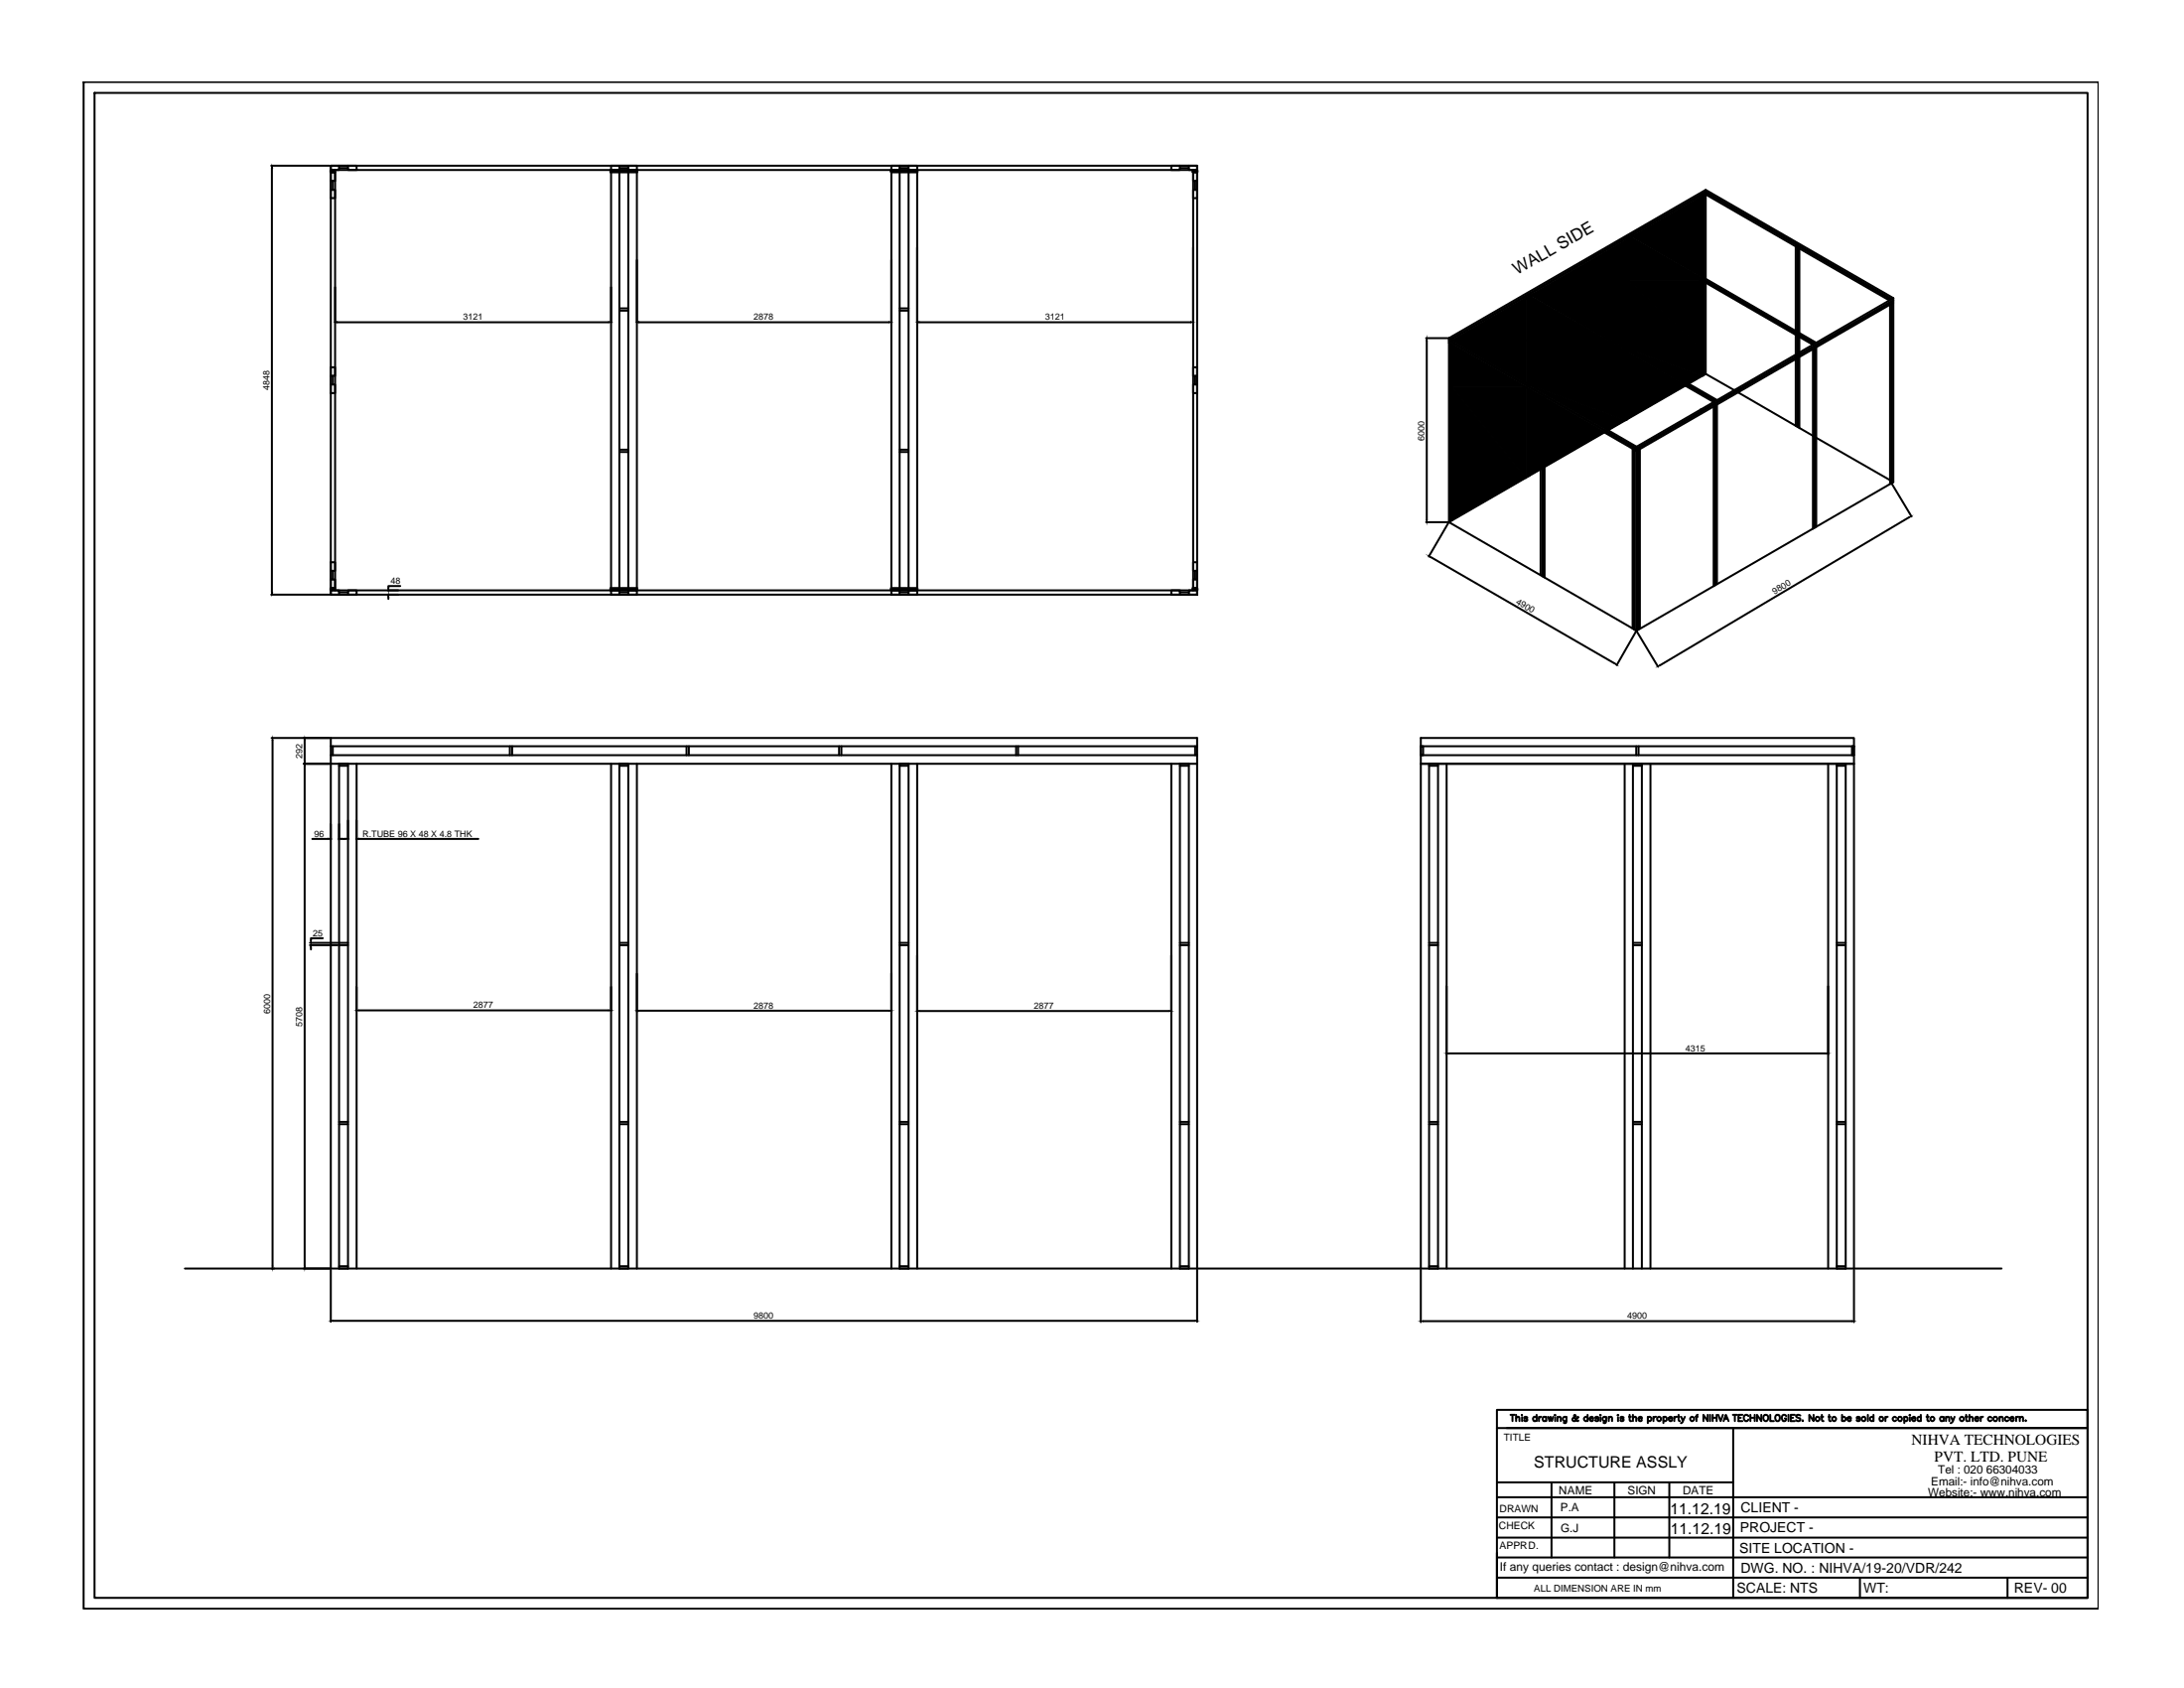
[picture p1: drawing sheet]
<svg xmlns="http://www.w3.org/2000/svg" width="279mm" height="216mm" viewBox="0 0 279 216" stroke-linecap="round" stroke-linejoin="round" font-family="sans-serif">
<!-- layer: 0 -->
<g fill="none" stroke="#000" stroke-width=".25">
<path d="M10.7 10.5h257.8v195.3h-257.8zM12.1 11.9h255v192.5h-255zM34.7 21.2h7.4M34.8 21.5v54.3M42.3 21.7h.6v.2h-.6zM42.3 21.9h.6v.1h-.6zM42.3 21.7v-.5h110.8v.5M42.3 21.2h1.1v.5h-1.1zM42.3 24.3h.6v1h-.6zM42.3 23.1v-1.1h.6v1.1h-.6v1.2M42.3 22v53.2M42.6 23.1v1.2"/>
<path d="M42.9 22v53.2M42.9 21.7h109.7M43.4 21.2h1.1v.5h1.1v-.5h-1.1M43.4 21.5h1.1M78.1 21.7h3.4v.2h-3.4zM78.1 21.9h3.4v.1h-3.4zM78.2 21.2h1v.5h-1zM78.2 22v53.2M79.2 21.2h1.2v.5h1.1v-.5h-1.1M79.2 21.5h1.2M79.2 22v53.2M79.2 39.7h1.2"/>
<path d="M79.2 39.4h1.2M80.4 22v53.2M81.5 22v53.2M114 21.7h3.4v.2h-3.4zM114 21.9h3.4v.1h-3.4zM114 21.2h1.1v.5h-1.1zM114 22v53.2M115.1 21.2h1.1v.5h1.1v-.5h-1.1M115.1 21.5h1.1M115.1 22v53.2M115.1 39.7h1.1M115.1 39.4h1.1"/>
<path d="M116.2 22v53.2M117.3 22v53.2M150.9 21.2h-1.1v.5h1.1v-.5h1.2M150.9 21.5h1.2M152.1 21.2h1v.5h-1zM152.6 21.7h.6v.2h-.6zM152.6 21.9h.6v.1h-.6zM152.6 24.3h.5v1h-.5zM152.6 22v53.2M152.9 23.1v1.2M153.1 23.1v-1.1h-.5v1.1h.5v1.2M153.1 22v53.2"/>
<path d="M195.2 38.1v10.9M195.4 38v11.1M195.5 38v11.1M195.7 37.9v11.3M195.7 37.9l23.5 13.5M195.9 37.7l23.5 13.6M196 37.7l23.5 13.6M196.2 37.6l23.5 13.6M207.9 30.8v13.6M208.1 30.7v13.8M208.2 30.6v14M208.4 30.6v14"/>
<path d="M208.4 30.5l23.5 13.6M208.6 30.4l23.5 13.6M208.7 30.4l23.5 13.5M208.9 30.3l23.5 13.5M217.8 25.1v10.3M217.8 35.9v12.2M217.9 25v10.5M217.9 36v12M218 25v10.6M218 36.1v11.8M218.2 36.2v11.6l-32.8 19 24 13.9M218.2 24.3v11.4"/>
<path d="M229.7 31.5v23M229.9 31.6v23M230 31.7v22.9M230.2 31.8v23M241.7 38.4l-23.5-13.5-32.4 18.6M241.8 39v22.9M241.9 38.3l-23.7-13.6-32.5 18.7M242 38.9v22.9M242 38.8v23M242 38.3l-23.8-13.8-32.7 18.9M242.2 38.1l-24-13.8-32.8 19M242.2 38.1l-32.8 19"/>
<path d="M242.2 38.4l-32.8 18.9-24-13.8M242.2 38.5l-32.8 19-24-13.9M242.2 38.1v23.6l-32.8 19M242.2 38.7l-32.8 19-24-13.9M42.3 49.2h.6v1.1h-.6zM42.3 48.1v-1.1h.6v1.1h-.6v1.1M42.6 48.1v1.1M43.1 41.2h34.8M79.2 57.5h1.2M79.2 57.8h1.2M81.7 41.2h32M115.1 57.5h1.1"/>
<path d="M115.1 57.8h1.1M117.6 41.2h34.7M152.6 49.2h.5v1.1h-.5zM152.9 48.1v1.1M153.1 48.1v-1.1h-.5v1.1h.5v1.1M182.4 43.3h2.9M182.5 43.5v23M185.4 43.3l24 13.8M185.4 43.3v23.5M185.5 43.9v22.8M185.6 44v22.6M185.8 44.1v22.4"/>
<path d="M195.2 49.5v11.6M195.4 49.6v11.4M195.5 49.7v11.2M195.7 49.8v11.1M197.1 50.6v23M197.3 50.7v23M197.4 50.8v23M197.6 50.9v23M207.9 44.9v8.8M208.1 45v8.7M208.2 45.1v8.5M208.4 45.2v8.3"/>
<path d="M208.9 57.4v23l.5 .3M209 57.5v23M209.2 57.6v22.9M209.3 57.3v.2M209.4 57.1v23.6M209.4 57.3v.2M209.5 57.6v22.9M209.6 57.6v22.9M209.8 57.4v23M217.6 52.4h-.1M218.2 47.8l3.7 2.1M219.2 52v23"/>
<path d="M219.4 51.9v23M219.5 51.8v23M219.7 51.8v22.9M222.4 50.2l9.5 5.5M231.9 44.7v22.9M232.1 44.6v22.9M232.2 44.5v23M232.4 44.4v23M232.4 56l9.4 5.4M34.7 76.1h7.4M42.3 75.3h.6v.2h-.6zM42.3 75.2h.6v.1h-.6z"/>
<path d="M42.3 75.5v.6h110.8v-.6M42.3 75.5h1.1v.6h-1.1zM42.3 71.9h.6v1.1h-.6zM42.3 73v1.1h.6v1.1h-.6v-1.1M42.6 73v1.1M42.9 75.5h109.7M43.4 76.1h1.1v-.6h1.1v.6h-1.1M43.4 75.8h1.1M49.6 76.1h1.4M49.7 76.3v.3M51.2 75h-1.5v.2M78.1 75.3h3.4v.2h-3.4z"/>
<path d="M78.1 75.2h3.4v.1h-3.4zM78.2 75.5h1v.6h-1zM79.2 76.1h1.2v-.6h1.1v.6h-1.1M79.2 75.8h1.2M114 75.3h3.4v.2h-3.4zM114 75.2h3.4v.1h-3.4zM114 75.5h1.1v.6h-1.1zM115.1 76.1h1.1v-.6h1.1v.6h-1.1M115.1 75.8h1.1M150.9 76.1h-1.1v-.6h1.1v.6h1.2M150.9 75.8h1.2M152.1 75.5h1v.6h-1z"/>
<path d="M152.6 75.3h.6v.2h-.6zM152.6 75.2h.6v.1h-.6zM152.6 71.9h.5v1.1h-.5zM152.9 73v1.1M153.1 73v1.1h-.5v1.1h.5v-1.1M182.4 66.8h2.9M183.1 71.3l23.5 13.6M185.3 66.8l-2.5 4.4M241.8 61.5l2.7 4.6M244.2 66.2l-31.9 18.9M34.7 94.4h7.4M34.9 94.6v67.4"/>
<path d="M38.8 97.7h3.3M39 94.6v2.8M39 97.9v64.1M42.3 95.4h110.8M42.3 96.6h110.8M42.3 97.7h110.8M42.6 95.4v1.2M43.4 97.7v64.5M43.4 97.9h1.1M44.5 97.7v64.5M45.6 97.7v64.5M65.2 95.4v1.2"/>
<path d="M65.5 95.4v1.2M78.2 97.7v64.5M79.2 97.9h1.2M81.5 97.7v64.5M87.8 95.4v1.2M88.1 95.4v1.2M107.3 95.4v1.2M107.6 95.4v1.2M114 97.7v64.5M115.1 97.9h1.1M117.3 97.7v64.5M130 95.4v1.2"/>
<path d="M130.2 95.4v1.2M149.8 97.7v64.5M150.9 97.7v64.5M150.9 97.9h1.2M152.1 97.7v64.5M152.9 95.4v1.2M181.8 95.4h.3v1.2h-.3zM181.8 95.4h55.4M181.8 96.6h55.4M181.8 97.7h55.4M182.8 97.9h1.2M185.1 97.7v64.5"/>
<path d="M207.8 97.7v64.5M208.9 97.9h1.1M209.3 95.4v1.2M209.3 80.7l-2.5 4.4M209.4 80.7l2.7 4.6M209.6 95.4v1.2M211.1 97.7v64.5M233.9 97.7v64.5M235 97.9h1.1M236.9 95.4h.3v1.2h-.3zM39.9 107.3h2.1M43.7 107.3h.5"/>
<path d="M45.9 107.3h15.3M39.7 120.9h3.5M39.7 120.6h3.5M39.8 121.1v.3M41.3 120h-1.5v.3M43.4 120.9h1.1M43.4 120.6h1.1M45.9 129.2h32M79.2 120.9h1.2M79.2 120.6h1.2M81.7 129.3h32M115.1 120.9h1.1"/>
<path d="M115.1 120.6h1.1M117.6 129.3h32M150.9 120.9h1.2M150.9 120.6h1.2M182.8 120.9h1.2M182.8 120.6h1.2M185.4 134.7h48.2M208.9 120.9h1.1M208.9 120.6h1.1M235 120.9h1.1M235 120.6h1.1M43.4 143.8h1.1"/>
<path d="M43.4 143.5h1.1M79.2 143.8h1.2M79.2 143.5h1.2M115.1 143.8h1.1M115.1 143.5h1.1M150.9 143.8h1.2M150.9 143.5h1.2M182.8 143.8h1.2M182.8 143.5h1.2M208.9 143.8h1.1M208.9 143.5h1.1M235 143.8h1.1"/>
<path d="M235 143.5h1.1M23.7 162.2h232.4M42.3 162.2v-67.8h110.8v67.8M42.3 162.4v6.7M42.6 168.9h110.3M43.4 162h1.1M79.2 162.2v-64.5h1.2v64.5M79.2 162h1.2M115.1 162.2v-64.5h1.1v64.5M115.1 162h1.1M150.9 162h1.2M153.1 162.4v6.7"/>
<path d="M181.8 162.2v-67.8h55.4v67.8M181.8 162.4v6.7M182.1 169h54.8M182.8 162.2v-64.5h1.2v64.5M182.8 162h1.2M208.9 162.2v-64.5h1.1v64.5M235 162.2v-64.5h1.1v64.5M235 162h1.1M237.2 162.4v6.7M191.5 180.3h75.6v2.4h-75.6zM191.5 199.2h75.6M191.5 196.7h75.6"/>
<path d="M191.5 194.1h75.6M191.5 191.5h75.6M191.5 189.6h30.2M192.8 182.7h74.3M193.2 181h.6M193.5 181v.8M194 181.4l.3-.2 .1 .6M194 181v.8M194.7 181h.1M194.7 181.3v.5M195.4 181.3l-.2-.1-.2 .1 .4 .2v.1l-.2 .2-.2-.2M196.6 181.3a.26 .26 0 0 0-.4 0 .26 .26 0 0 0 0 .4 .26 .26 0 0 0 .4-.1"/>
<path d="M196.6 181v.8M196.9 181.2v.6M197.2 181.2h-.2l-.1 .2M197.8 181.3a.26 .26 0 0 0-.4 0 .26 .26 0 0 0 0 .4 .26 .26 0 0 0 .4-.1M197.8 181.2v.6M198.1 181.2l.1 .6 .2-.6 .1 .6 .2-.6M198.5 189.6v9.6M198.9 181h.1M199 181.3v.5M199.2 181.4l.3-.2 .1 .1 .1 .5M199.2 181.2v.6M200.4 181.2l-.1 .8h-.2"/>
<path d="M200.4 181.3a.26 .26 0 0 0-.4 0 .26 .26 0 0 0 0 .4 .26 .26 0 0 0 .4-.1M201.9 181.3l-.1-.1a.47 .47 0 0 1-.6 .5v-.3l.4-.3-.1-.1h-.1l.1 .4 .2 .3 .2 .1v-.1M203.1 181.3a.26 .26 0 0 0-.4 0 .26 .26 0 0 0 0 .4 .26 .26 0 0 0 .4-.1M203.1 181v.8M203.4 181.4h.4a.26 .26 0 0 0-.4-.1 .26 .26 0 0 0 0 .4 .26 .26 0 0 0 .4-.1M204.5 181.3a.24 .24 0 0 0-.4 0l.4 .2v.2a.24 .24 0 0 1-.4-.1M204.7 181h.1M204.8 181.3v.5M205.5 181.2l-.1 .7-.1 .1h-.2M205.5 181.3a.26 .26 0 0 0-.4 0 .26 .26 0 0 0 0 .4 .26 .26 0 0 0 .4-.1M205.8 181.4l.2-.2 .2 .1v.5M205.8 181.2v.6"/>
<path d="M206.5 189.6v9.6M207 181h.1M207 181.3v.5M207.7 181.3a.24 .24 0 0 0-.4 0l.4 .2v.2a.24 .24 0 0 1-.4-.1M208.4 181.2h.2M208.5 181v.6v.1l.2 .1M208.9 181.4l.3-.2 .1 .6M208.9 181v.8M209.6 181.4h.4a.25 .25 0 0 0-.3-.1 .25 .25 0 0 0-.1 .3l.2 .2 .2-.2M210.8 181.3a.26 .26 0 0 1 .4 0 .26 .26 0 0 1 0 .4 .26 .26 0 0 1-.4-.1M210.8 181.2v.8M211.5 181.2v.6"/>
<path d="M211.9 181.2l-.2 .1-.2 .1M212.8 181.3a.24 .24 0 0 1 .3 0 .24 .24 0 0 1 0 .4 .24 .24 0 0 1-.3-.1M212.8 181.2v.8M213.5 181.4h.4a.25 .25 0 0 0-.3-.2 .25 .25 0 0 0-.1 .4l.1 .2 .3-.2M213.6 189.6v9.6M214.2 181.2v.6M214.5 181.2l-.2 .1-.1 .1M214.6 181.2h.3M214.7 181v.6l.2 .2M215.1 181.2l.2 .6 .2-.6M215.3 181.8l-.3 .2M216.9 181.2h.3"/>
<path d="M217.2 181l-.2 .1v.7M218.5 181v.8l-.6-.8v.8M218.8 181v.8M219.1 181v.8M219.1 181.3h.5M219.6 181v.8M219.8 181l.3 .8 .3-.8M220.5 181.8l.3-.8 .3 .8M220.6 181.5h.4M221.7 181h.5M221.7 182.7v21.7M221.9 181v.8"/>
<path d="M222.4 181.3h.3M222.9 181h-.5v.8h.5M223.7 181.1a.36 .36 0 0 0-.6 0 .36 .36 0 0 0 .1 .5l.3 .2 .2-.2M223.9 181.3h.6M223.9 181v.8M224.5 181v.8M225.3 181v.8l-.5-.8v.8M225.7 181a.37 .37 0 0 1 .5 .3 .37 .37 0 0 1-.5 .4l-.1-.3zM226.5 181v.8h.4M227.2 181a.34 .34 0 0 1 .5 .1 .34 .34 0 0 1 0 .5 .28 .28 0 0 1-.4 .2 .28 .28 0 0 1-.2-.4zM228.5 181.1a.31 .31 0 0 0-.4-.1 .31 .31 0 0 0-.1 .4 .28 .28 0 0 0 .2 .4 .28 .28 0 0 0 .3-.4h-.2M228.8 181v.8"/>
<path d="M229.1 181.3h.3M229.6 181h-.5v.8h.5M230.3 181h-.2h-.3l.1 .3 .3 .1a.27 .27 0 0 1 0 .4 .27 .27 0 0 1-.4-.2M230.6 181.7h.1zM232 181v.8l-.5-.8v.8M232.9 181.2h.3M233.1 181v.6v.1l.2 .1M233.9 181.2h.3M234 181v.6v.1l.2 .1M235.7 181.3a.26 .26 0 0 1 .3 0 .26 .26 0 0 1 0 .4 .26 .26 0 0 1-.3-.1M235.7 181v.8M236.3 181.4h.5a.26 .26 0 0 0-.4-.1 .26 .26 0 0 0 0 .4 .26 .26 0 0 0 .4-.1"/>
<path d="M237.9 181.3l-.1-.1-.2 .1h-.1l.4 .2v.1l-.1 .2-.3-.2M239 181v.8M239.7 181.3a.26 .26 0 0 0-.4 0 .26 .26 0 0 0 0 .4 .26 .26 0 0 0 .4-.1M239.7 181v.8M241.2 181.2v.6M241.5 181.2h-.1l-.2 .2M242.6 181.3a.26 .26 0 0 0-.4 0 .26 .26 0 0 0 0 .4 .26 .26 0 0 0 .4-.1M243.6 181.3a.24 .24 0 0 1 .4 0 .24 .24 0 0 1 0 .4 .24 .24 0 0 1-.4-.1M243.6 181.2v.8M244.3 181h.1M244.3 181.3v.5M244.6 181.4h.5a.25 .25 0 0 0-.4-.2 .25 .25 0 0 0-.1 .4l.2 .2 .3-.2"/>
<path d="M245.7 181.3a.24 .24 0 0 0-.3 0 .24 .24 0 0 0 0 .4 .24 .24 0 0 0 .3-.1M245.7 181v.8M246.5 181.2h.2M246.6 181v.6v.1l.2 .1M248.7 181.3a.26 .26 0 0 0-.4 0 .26 .26 0 0 0 0 .4 .26 .26 0 0 0 .4-.1M248.7 181.2v.6M248.9 181.4l.2-.2 .2 .1 .1 .5M248.9 181.2v.6M249.6 181.2l.2 .6 .2-.6M249.8 181.8l-.3 .2M251.4 181.2h.3M251.5 181v.6l.1 .1 .1 .1"/>
<path d="M252 181.4l.2-.2 .1 .1 .1 .5M252 181v.8M252.7 181.4h.4a.25 .25 0 0 0-.4-.1 .25 .25 0 0 0 0 .3l.1 .2 .3-.2M253.4 181.2v.6M253.7 181.2h-.1l-.2 .2M254.8 181.3a.26 .26 0 0 0-.4 0 .26 .26 0 0 0 0 .4 .26 .26 0 0 0 .4-.1M255.8 181.4l.2-.2 .2 .1v.5M255.8 181.2v.6M256.9 181.3a.26 .26 0 0 0-.3 0 .26 .26 0 0 0 0 .4 .26 .26 0 0 0 .3-.1M257.2 181.4h.4a.26 .26 0 0 0-.4-.1 .26 .26 0 0 0 0 .4 .26 .26 0 0 0 .4-.1M257.9 181.2v.6M258.2 181.2l-.2 .1-.1 .1"/>
<path d="M258.4 181.4l.3-.2 .1 .6M258.4 181.2v.6M259.2 181.7v.1zM267.1 180.3v24.1h-75.6v-21.7M191.5 201.8h75.6M237.9 201.8v2.6M256.8 201.8v2.6"/>
<circle cx="212.2" cy="181.5" r=".27"/>
<circle cx="216.5" cy="181.5" r=".27"/>
<circle cx="232.5" cy="181.5" r=".27"/>
<circle cx="234.6" cy="181.5" r=".27"/>
<circle cx="238.4" cy="181.5" r=".27"/>
<circle cx="240.7" cy="181.5" r=".27"/>
<circle cx="243.1" cy="181.5" r=".27"/>
<circle cx="247.2" cy="181.5" r=".27"/>
<circle cx="251" cy="181.5" r=".27"/>
<circle cx="255.3" cy="181.5" r=".27"/>
</g>
<g fill="#000" stroke="#000" stroke-width=".13">
<path d="M34.8 21.2l.1 .3h-.2zM195.7 37.9h.1zM208.4 30.6h.1zM42.9 41.2l.2-.1v.2zM77.9 41.1l.3 .1-.3 .1zM81.5 41.2l.2-.1v.2zM113.7 41.1l.3 .1-.3 .1zM117.3 41.2l.3-.1v.2zM152.3 41.1l.3 .1-.3 .1zM182.5 43.3l.1 .2h-.1zM185.8 44.1l9.4 5.4h-9.4zM185.8 49.5h9.4v11.6z"/>
<path d="M195.7 49.2h12.2v4.5zM208.4 44.6h9.4v3.5zM34.7 75.8h.2l-.1 .3zM49.7 76.1v.2h-.1zM49.6 75.2h.1v.3zM182.5 66.5h.1l-.1 .3zM182.8 71.1l.3 .2zM244.2 66.1l.3-.1-.2 .2zM34.9 94.4v.2h-.1zM38.9 97.4h.1v.3zM39 94.4v.2h-.1zM39 97.7v.2h-.1z"/>
<path d="M206.6 84.8l.2 .2-.2-.1zM212.1 85.2l.2-.1v.1zM42 107.2l.3 .1h-.3zM43.4 107.3l.3-.1v.1zM44.2 107.2l.3 .1h-.3zM45.6 107.3l.3-.1v.1zM39.8 120.9v.2h-.1zM39.7 120.3h.1v.3zM45.6 129.2h.3v.1zM77.9 129.2h.3l-.3 .1zM81.5 129.3l.2-.1v.1zM113.7 129.2l.3 .1h-.3z"/>
<path d="M117.3 129.3h.3v.1zM149.6 129.3h.2l-.2 .1zM185.1 134.7h.3v.1zM233.6 134.7h.3l-.3 .1zM34.8 162h.1v.2zM38.9 162h.1v.2zM42.3 168.9h.3v.1zM152.9 168.9h.2l-.2 .1zM181.8 169l.3-.1v.1zM236.9 168.9l.3 .1h-.3z"/>
<path d="M185.8 43.5h9.4v-5.4zM185.8 43.5h9.4v5.5z"/>
<path d="M196.2 37.6h11.7v-6.8zM196.2 37.6h11.7v6.8z"/>
<path d="M208.4 30.6v5.3h9.4zM208.4 30.6l9.4 5.3z"/>
<path d="M208.9 30.3h8.9v-5.2zM208.9 30.3h8.9v5.1z"/>
<path d="M185.8 49.5v11.6h9.4zM185.8 61.1h9.4l-9.4 5.4z"/>
<path d="M195.7 37.9v7h12.2zM195.7 37.9l12.2 7z"/>
<path d="M195.7 44.9v4.3h12.2zM195.7 44.9h12.2v4.3z"/>
<path d="M195.7 49.2l7.8 4.5h4.4zM203.5 53.7h4.4l-2.2 1.3z"/>
<path d="M195.7 49.8v5.5h9.5zM195.7 55.3h9.5l-9.5 5.6z"/>
<path d="M208.4 35.9v8.7h9.4zM208.4 35.9h9.4v8.7z"/>
<path d="M208.4 44.6l5.9 3.5h3.5zM214.3 48.1h3.5l-1.8 1z"/>
<path d="M208.4 45.2v4.1h7.2zM208.4 49.3h7.2l-7.2 4.2z"/>
</g>
<text font-size="2.2" x="194.1" y="35.2" transform="rotate(-30 194.1 35.2)">WALL SIDE</text>
<g font-size="2">
<text x="196.2" y="187.7">STRUCTURE ASSLY</text>
<text x="213.7" y="193.7">11.12.19</text>
<text x="213.7" y="196.2">11.12.19</text>
</g>
<g font-size="1.9">
<text x="244.5" y="184.7">NIHVA TECHNOLOGIES</text>
<text x="247.5" y="187">PVT. LTD. PUNE</text>
</g>
<g font-size="1.8">
<text x="222.6" y="196">PROJECT -</text>
<text x="222.7" y="193.4">CLIENT -</text>
<text x="222.2" y="203.7">SCALE: NTS</text>
<text x="222.5" y="198.6">SITE LOCATION -</text>
<text x="222.7" y="201.1">DWG. NO. : NIHVA/19-20/VDR/242</text>
<text x="238.4" y="203.7">WT:</text>
<text x="257.7" y="203.7">REV- 00</text>
</g>
<g font-size="1.5">
<text x="199.4" y="191.1">NAME</text>
<text x="208.2" y="191.1">SIGN</text>
<text x="215.3" y="191.1">DATE</text>
<text x="246.7" y="191.3">Website:- www.nihva.com</text>
<text x="247" y="190">Email:- info@nihva.com</text>
<text x="247.9" y="188.5">Tel : 020 66304033</text>
<text x="199.6" y="193.3">P.A</text>
<text x="199.7" y="195.9">G.J</text>
<text x="191.9" y="200.9">If any queries contact : design@nihva.com</text>
</g>
<g font-size="1.3">
<text x="192.4" y="184.3">TITLE</text>
<text x="191.8" y="195.6">CHECK</text>
<text x="191.8" y="193.4">DRAWN</text>
<text x="191.8" y="198.1">APPRD.</text>
</g>
<text font-size="1.2" x="196.2" y="203.5">ALL DIMENSION ARE IN mm</text>
<g font-size="1.1">
<text x="59.3" y="40.9">3121</text>
<text x="96.4" y="40.9">2878</text>
<text x="133.7" y="40.9">3121</text>
<text x="34.5" y="49.9" transform="rotate(-90 34.5 49.9)">4848</text>
<text x="182.2" y="56.3" transform="rotate(-90 182.2 56.3)">6000</text>
<text x="50" y="74.7">48</text>
<text x="193.9" y="77.2" transform="rotate(30 193.9 77.2)">4900</text>
<text x="227" y="76.1" transform="rotate(-31 227 76.1)">9800</text>
<text x="38.7" y="97" transform="rotate(-90 38.7 97)">292</text>
<text x="40.2" y="107">96</text>
<text x="46.4" y="107">R.TUBE 96 X 48 X 4.8 THK</text>
<text x="40" y="119.7">25</text>
<text x="34.6" y="129.6" transform="rotate(-90 34.6 129.6)">6000</text>
<text x="38.7" y="131.3" transform="rotate(-90 38.7 131.3)">5708</text>
<text x="60.6" y="128.9">2877</text>
<text x="96.4" y="129">2878</text>
<text x="132.3" y="129">2877</text>
<text x="215.6" y="134.4">4315</text>
<text x="96.4" y="168.6">9800</text>
<text x="208.2" y="168.7">4900</text>
</g>
</svg>
